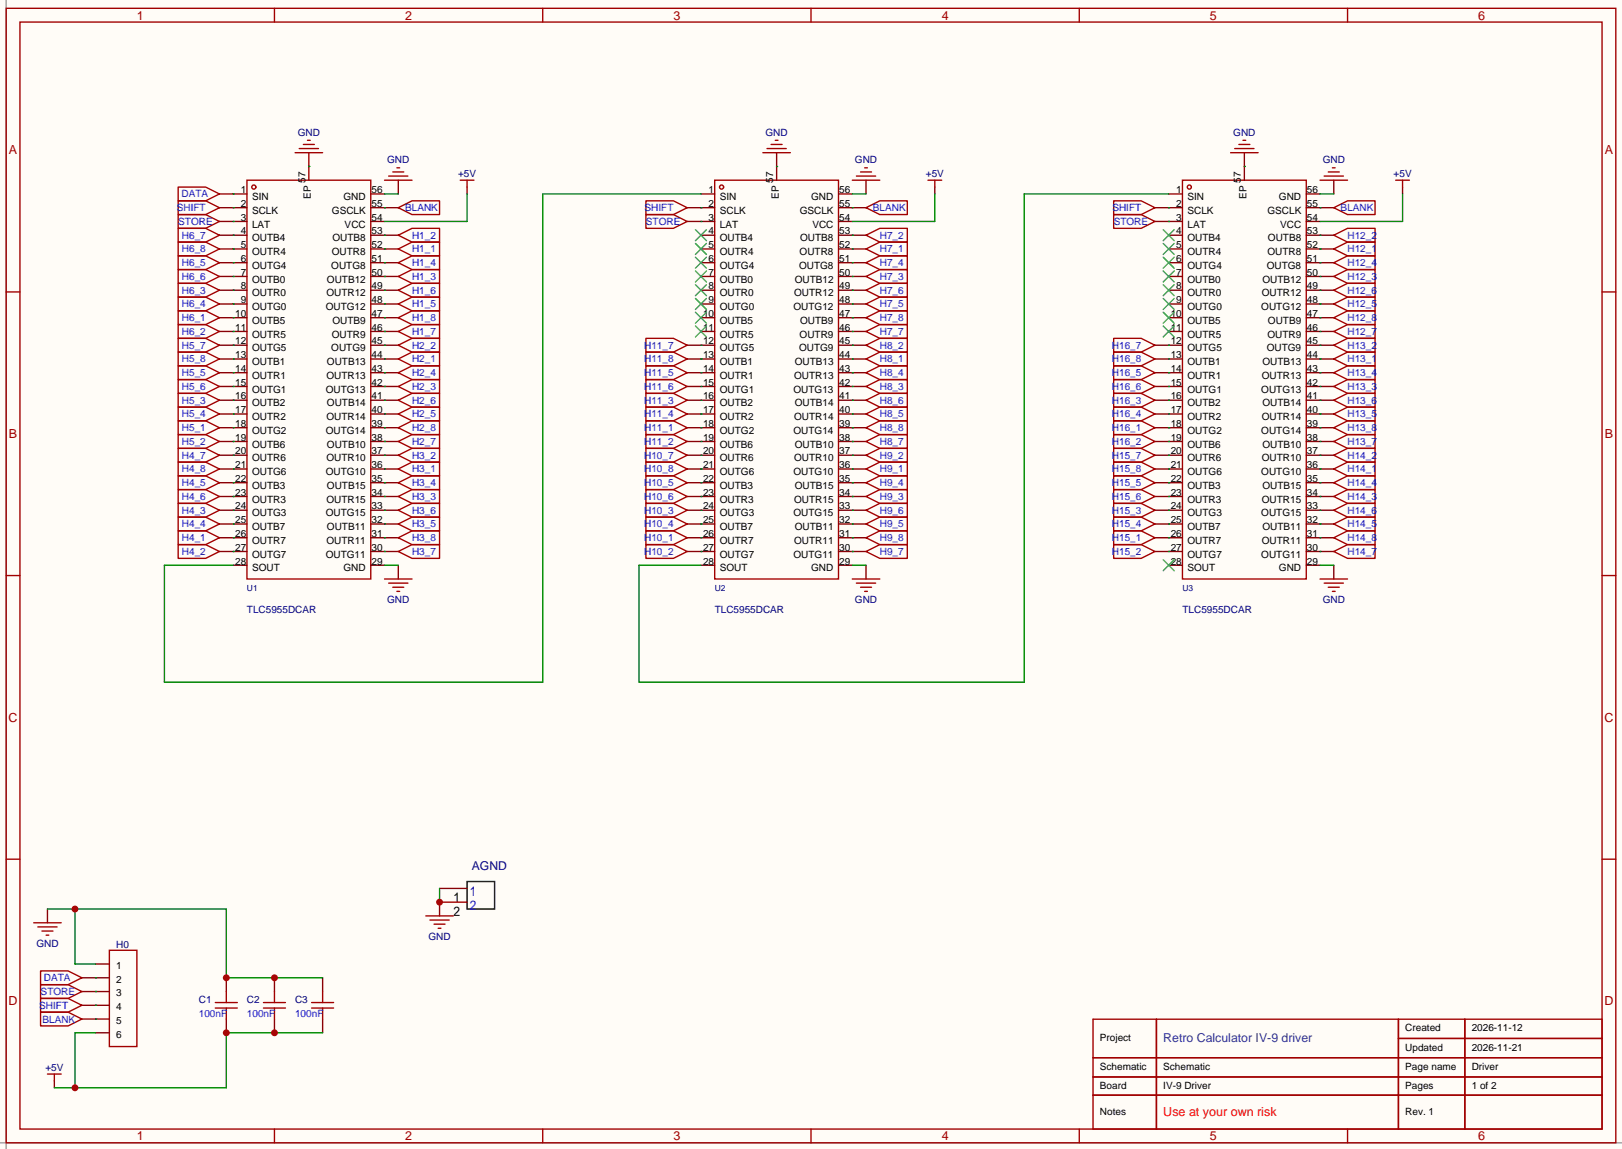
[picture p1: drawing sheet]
<svg xmlns="http://www.w3.org/2000/svg" width="299mm" height="212mm" viewBox="0 0 299 212" stroke-linecap="round" stroke-linejoin="round" font-family="sans-serif">
<path d="M0 0h299.5v212.2h-299.5z" fill="#fffcf7"/>
<path d="M1.1 0v212.2M0 211.1h299.5" fill="none" stroke="#999" stroke-width=".25"/>
<g fill="none" stroke="#a10000" stroke-width=".25">
<path d="M1.1 1.5h297.2v209.6h-297.2zM3.7 4.1h292.1v204.4h-292.1zM50.7 1.5v2.6M100.2 1.5v2.6M149.7 1.5v2.6M199.3 1.5v2.6M248.8 1.5v2.6M32.9 34.6h5.1l2.5 1.2-2.5 1.3h-5.1zM32.9 39.6h5.1l2.5 1.3-2.5 1.3h-5.1zM32.9 37.1h5.1l2.5 1.3-2.5 1.2h-5.1zM73.5 38.4l2.6-1.3h5.1v2.5h-5.1zM85 33.3h2.5"/>
<path d="M86.2 33.3v1.3M119.3 39.6h5l2.6 1.3-2.6 1.3h-5zM119.3 37.1h5l2.6 1.3-2.6 1.2h-5zM159.9 38.4l2.5-1.3h5.1v2.5h-5.1zM171.3 33.3h2.6M172.6 33.3v1.3M205.6 39.6h5.1l2.5 1.3-2.5 1.3h-5.1zM205.6 37.1h5.1l2.5 1.3-2.5 1.2h-5.1zM246.3 38.4l2.5-1.3h5.1v2.5h-5.1zM257.7 33.3h2.5M259 33.3v1.3M1.1 53.9h2.6"/>
<path d="M32.9 57.4h5.1l2.5 1.3-2.5 1.3h-5.1zM32.9 52.3h5.1l2.5 1.3-2.5 1.3h-5.1zM32.9 47.3h5.1l2.5 1.2-2.5 1.3h-5.1zM32.9 42.2h5.1l2.5 1.2-2.5 1.3h-5.1zM32.9 60h5.1l2.5 1.2-2.5 1.3h-5.1zM32.9 54.9h5.1l2.5 1.2-2.5 1.3h-5.1zM32.9 49.8h5.1l2.5 1.3-2.5 1.2h-5.1zM32.9 44.7h5.1l2.5 1.3-2.5 1.3h-5.1zM73.5 46l2.6-1.3h5.1v2.6h-5.1zM73.5 51.1l2.6-1.3h5.1v2.5h-5.1zM73.5 56.1l2.6-1.2h5.1v2.5h-5.1zM73.5 43.4l2.6-1.2h5.1v2.5h-5.1z"/>
<path d="M73.5 48.5l2.6-1.2h5.1v2.5h-5.1zM73.5 53.6l2.6-1.3h5.1v2.6h-5.1zM73.5 58.7l2.6-1.3h5.1v2.6h-5.1zM159.9 46l2.5-1.3h5.1v2.6h-5.1zM159.9 51.1l2.5-1.3h5.1v2.5h-5.1zM159.9 56.1l2.5-1.2h5.1v2.5h-5.1zM159.9 43.4l2.5-1.2h5.1v2.5h-5.1zM159.9 48.5l2.5-1.2h5.1v2.5h-5.1zM159.9 53.6l2.5-1.3h5.1v2.6h-5.1zM159.9 58.7l2.5-1.3h5.1v2.6h-5.1zM246.3 46l2.5-1.3h5.1v2.6h-5.1zM246.3 51.1l2.5-1.3h5.1v2.5h-5.1z"/>
<path d="M246.3 56.1l2.5-1.2h5.1v2.5h-5.1zM246.3 43.4l2.5-1.2h5.1v2.5h-5.1zM246.3 48.5l2.5-1.2h5.1v2.5h-5.1zM246.3 53.6l2.5-1.3h5.1v2.6h-5.1zM246.3 58.7l2.5-1.3h5.1v2.6h-5.1zM295.8 53.9h2.5M32.9 77.7h5.1l2.5 1.3-2.5 1.3h-5.1zM32.9 72.7h5.1l2.5 1.2-2.5 1.3h-5.1zM32.9 67.6h5.1l2.5 1.2-2.5 1.3h-5.1zM32.9 62.5h5.1l2.5 1.3-2.5 1.2h-5.1zM32.9 75.2h5.1l2.5 1.3-2.5 1.2h-5.1zM32.9 70.1h5.1l2.5 1.3-2.5 1.3h-5.1z"/>
<path d="M32.9 65h5.1l2.5 1.3-2.5 1.3h-5.1zM73.5 66.3l2.6-1.3h5.1v2.6h-5.1zM73.5 71.4l2.6-1.3h5.1v2.6h-5.1zM73.5 76.5l2.6-1.3h5.1v2.5h-5.1zM73.5 61.2l2.6-1.2h5.1v2.5h-5.1zM73.5 63.8l2.6-1.3h5.1v2.5h-5.1zM73.5 68.8l2.6-1.2h5.1v2.5h-5.1zM73.5 73.9l2.6-1.2h5.1v2.5h-5.1zM73.5 79l2.6-1.3h5.1v2.6h-5.1zM119.3 77.7h5l2.6 1.3-2.6 1.3h-5zM119.3 72.7h5l2.6 1.2-2.6 1.3h-5zM119.3 67.6h5l2.6 1.2-2.6 1.3h-5z"/>
<path d="M119.3 62.5h5l2.6 1.3-2.6 1.2h-5zM119.3 75.2h5l2.6 1.3-2.6 1.2h-5zM119.3 70.1h5l2.6 1.3-2.6 1.3h-5zM119.3 65h5l2.6 1.3-2.6 1.3h-5zM159.9 66.3l2.5-1.3h5.1v2.6h-5.1zM159.9 71.4l2.5-1.3h5.1v2.6h-5.1zM159.9 76.5l2.5-1.3h5.1v2.5h-5.1zM159.9 61.2l2.5-1.2h5.1v2.5h-5.1zM159.9 63.8l2.5-1.3h5.1v2.5h-5.1zM159.9 68.8l2.5-1.2h5.1v2.5h-5.1zM159.9 73.9l2.5-1.2h5.1v2.5h-5.1zM159.9 79l2.5-1.3h5.1v2.6h-5.1z"/>
<path d="M205.6 77.7h5.1l2.5 1.3-2.5 1.3h-5.1zM205.6 72.7h5.1l2.5 1.2-2.5 1.3h-5.1zM205.6 67.6h5.1l2.5 1.2-2.5 1.3h-5.1zM205.6 62.5h5.1l2.5 1.3-2.5 1.2h-5.1zM205.6 75.2h5.1l2.5 1.3-2.5 1.2h-5.1zM205.6 70.1h5.1l2.5 1.3-2.5 1.3h-5.1zM205.6 65h5.1l2.5 1.3-2.5 1.3h-5.1zM246.3 66.3l2.5-1.3h5.1v2.6h-5.1zM246.3 71.4l2.5-1.3h5.1v2.6h-5.1zM246.3 76.5l2.5-1.3h5.1v2.5h-5.1zM246.3 61.2l2.5-1.2h5.1v2.5h-5.1zM246.3 63.8l2.5-1.3h5.1v2.5h-5.1z"/>
<path d="M246.3 68.8l2.5-1.2h5.1v2.5h-5.1zM246.3 73.9l2.5-1.2h5.1v2.5h-5.1zM246.3 79l2.5-1.3h5.1v2.6h-5.1zM32.9 98.1h5.1l2.5 1.2-2.5 1.3h-5.1zM32.9 93h5.1l2.5 1.2-2.5 1.3h-5.1zM32.9 87.9h5.1l2.5 1.3-2.5 1.2h-5.1zM32.9 82.8h5.1l2.5 1.3-2.5 1.3h-5.1zM32.9 80.3h5.1l2.5 1.2-2.5 1.3h-5.1zM32.9 95.5h5.1l2.5 1.3-2.5 1.3h-5.1zM32.9 90.4h5.1l2.5 1.3-2.5 1.3h-5.1zM32.9 85.4h5.1l2.5 1.2-2.5 1.3h-5.1zM73.5 86.6l2.6-1.2h5.1v2.5h-5.1z"/>
<path d="M73.5 91.7l2.6-1.3h5.1v2.6h-5.1zM73.5 96.8l2.6-1.3h5.1v2.6h-5.1zM73.5 81.5l2.6-1.2h5.1v2.5h-5.1zM73.5 84.1l2.6-1.3h5.1v2.6h-5.1zM73.5 89.2l2.6-1.3h5.1v2.5h-5.1zM73.5 94.2l2.6-1.2h5.1v2.5h-5.1zM73.5 99.3l2.6-1.2h5.1v2.5h-5.1zM119.3 98.1h5l2.6 1.2-2.6 1.3h-5zM119.3 93h5l2.6 1.2-2.6 1.3h-5zM119.3 87.9h5l2.6 1.3-2.6 1.2h-5zM119.3 82.8h5l2.6 1.3-2.6 1.3h-5zM119.3 80.3h5l2.6 1.2-2.6 1.3h-5z"/>
<path d="M119.3 95.5h5l2.6 1.3-2.6 1.3h-5zM119.3 90.4h5l2.6 1.3-2.6 1.3h-5zM119.3 85.4h5l2.6 1.2-2.6 1.3h-5zM159.9 86.6l2.5-1.2h5.1v2.5h-5.1zM159.9 91.7l2.5-1.3h5.1v2.6h-5.1zM159.9 96.8l2.5-1.3h5.1v2.6h-5.1zM159.9 81.5l2.5-1.2h5.1v2.5h-5.1zM159.9 84.1l2.5-1.3h5.1v2.6h-5.1zM159.9 89.2l2.5-1.3h5.1v2.5h-5.1zM159.9 94.2l2.5-1.2h5.1v2.5h-5.1zM159.9 99.3l2.5-1.2h5.1v2.5h-5.1zM205.6 98.1h5.1l2.5 1.2-2.5 1.3h-5.1z"/>
<path d="M205.6 93h5.1l2.5 1.2-2.5 1.3h-5.1zM205.6 87.9h5.1l2.5 1.3-2.5 1.2h-5.1zM205.6 82.8h5.1l2.5 1.3-2.5 1.3h-5.1zM205.6 80.3h5.1l2.5 1.2-2.5 1.3h-5.1zM205.6 95.5h5.1l2.5 1.3-2.5 1.3h-5.1zM205.6 90.4h5.1l2.5 1.3-2.5 1.3h-5.1zM205.6 85.4h5.1l2.5 1.2-2.5 1.3h-5.1zM246.3 86.6l2.5-1.2h5.1v2.5h-5.1zM246.3 91.7l2.5-1.3h5.1v2.6h-5.1zM246.3 96.8l2.5-1.3h5.1v2.6h-5.1zM246.3 81.5l2.5-1.2h5.1v2.5h-5.1zM246.3 84.1l2.5-1.3h5.1v2.6h-5.1z"/>
<path d="M246.3 89.2l2.5-1.3h5.1v2.5h-5.1zM246.3 94.2l2.5-1.2h5.1v2.5h-5.1zM246.3 99.3l2.5-1.2h5.1v2.5h-5.1zM1.1 106.3h2.6M32.9 100.6h5.1l2.5 1.3-2.5 1.2h-5.1zM73.5 101.9l2.6-1.3h5.1v2.5h-5.1zM119.3 100.6h5l2.6 1.3-2.6 1.2h-5zM159.9 101.9l2.5-1.3h5.1v2.5h-5.1zM205.6 100.6h5.1l2.5 1.3-2.5 1.2h-5.1zM246.3 101.9l2.5-1.3h5.1v2.5h-5.1zM295.8 106.3h2.5M1.1 158.7h2.6"/>
<path d="M295.8 158.7h2.5M6.2 170.4h5.1M7 171.2h3.5M7.5 179.3h5.1l2.5 1.3-2.5 1.3h-5.1zM7.7 172h2.1M8.5 172.7h.5M20.2 175.5h5.1v17.8h-5.1zM7.5 181.9h5.1l2.5 1.2-2.5 1.3h-5.1zM7.5 184.4h5.1l2.5 1.3-2.5 1.3h-5.1zM7.5 187h5.1l2.5 1.2-2.5 1.3h-5.1zM8.8 198.4h2.5M10 198.4v1.3"/>
<path d="M39.8 186.2h4M39.8 185.2h4M41.8 183.1v2.1M41.8 186.2v2M48.6 186.2h4.1M48.6 185.2h4.1M50.7 183.1v2.1M50.7 186.2v2M57.5 186.2h4.1M57.5 185.2h4.1M59.6 183.1v2.1M59.6 186.2v2"/>
<path d="M201.8 188.3h94v20.2h-94zM201.8 195.4h94M201.8 198.9h94M213.5 188.3v20.2M258.2 188.3v20.2M258.2 191.8h37.6M270.4 188.3v20.2M50.7 208.5v2.6M100.2 208.5v2.6M149.7 208.5v2.6M199.3 208.5v2.6M201.8 202.3h94"/>
<path d="M248.8 208.5v2.6"/>
</g>
<g fill="none" stroke="#870000" stroke-width=".25">
<path d="M40.5 35.8h2.6M40.5 38.4h2.6M71 38.4h2.5M86.2 34.6v1.2M126.9 38.4h2.5M157.4 38.4h2.5M172.6 34.6v1.2M213.2 38.4h2.6M243.7 38.4h2.6M259 34.6v1.2M40.5 40.9h2.6M40.5 46h2.6"/>
<path d="M40.5 58.7h2.6M40.5 51.1h2.6M40.5 53.6h2.6M40.5 56.1h2.6M40.5 48.5h2.6M40.5 43.4h2.6M71 46h2.5M71 58.7h2.5M71 51.1h2.5M71 53.6h2.5M71 56.1h2.5M71 48.5h2.5"/>
<path d="M71 43.4h2.5M126.9 40.9h2.5M157.4 46h2.5M157.4 58.7h2.5M157.4 51.1h2.5M157.4 53.6h2.5M157.4 56.1h2.5M157.4 48.5h2.5M157.4 43.4h2.5M213.2 40.9h2.6M243.7 46h2.6M243.7 58.7h2.6"/>
<path d="M243.7 51.1h2.6M243.7 53.6h2.6M243.7 56.1h2.6M243.7 48.5h2.6M243.7 43.4h2.6M40.5 66.3h2.6M40.5 79h2.6M40.5 71.4h2.6M40.5 73.9h2.6M40.5 68.8h2.6M40.5 76.5h2.6M40.5 61.2h2.6"/>
<path d="M40.5 63.8h2.6M71 66.3h2.5M71 79h2.5M71 71.4h2.5M71 73.9h2.5M71 68.8h2.5M71 76.5h2.5M71 61.2h2.5M71 63.8h2.5M126.9 66.3h2.5M126.9 79h2.5M126.9 71.4h2.5"/>
<path d="M126.9 73.9h2.5M126.9 68.8h2.5M126.9 76.5h2.5M126.9 63.8h2.5M157.4 66.3h2.5M157.4 79h2.5M157.4 71.4h2.5M157.4 73.9h2.5M157.4 68.8h2.5M157.4 76.5h2.5M157.4 61.2h2.5M157.4 63.8h2.5"/>
<path d="M213.2 66.3h2.6M213.2 79h2.6M213.2 71.4h2.6M213.2 73.9h2.6M213.2 68.8h2.6M213.2 76.5h2.6M213.2 63.8h2.6M243.7 66.3h2.6M243.7 79h2.6M243.7 71.4h2.6M243.7 73.9h2.6M243.7 68.8h2.6"/>
<path d="M243.7 76.5h2.6M243.7 61.2h2.6M243.7 63.8h2.6M40.5 99.3h2.6M40.5 86.6h2.6M40.5 91.7h2.6M40.5 94.2h2.6M40.5 89.2h2.6M40.5 96.8h2.6M40.5 81.5h2.6M40.5 84.1h2.6M71 99.3h2.5"/>
<path d="M71 86.6h2.5M71 91.7h2.5M71 94.2h2.5M71 89.2h2.5M71 96.8h2.5M71 81.5h2.5M71 84.1h2.5M126.9 99.3h2.5M126.9 86.6h2.5M126.9 91.7h2.5M126.9 94.2h2.5M126.9 89.2h2.5"/>
<path d="M126.9 96.8h2.5M126.9 81.5h2.5M126.9 84.1h2.5M157.4 99.3h2.5M157.4 86.6h2.5M157.4 91.7h2.5M157.4 94.2h2.5M157.4 89.2h2.5M157.4 96.8h2.5M157.4 81.5h2.5M157.4 84.1h2.5M213.2 99.3h2.6"/>
<path d="M213.2 86.6h2.6M213.2 91.7h2.6M213.2 94.2h2.6M213.2 89.2h2.6M213.2 96.8h2.6M213.2 81.5h2.6M213.2 84.1h2.6M243.7 99.3h2.6M243.7 86.6h2.6M243.7 91.7h2.6M243.7 94.2h2.6M243.7 89.2h2.6"/>
<path d="M243.7 96.8h2.6M243.7 81.5h2.6M243.7 84.1h2.6M40.5 101.9h2.6M71 101.9h2.5M126.9 101.9h2.5M157.4 101.9h2.5M213.2 101.9h2.6M243.7 101.9h2.6M8.8 167.9v2.5M17.7 178.1h2.5M81.2 164.1h5"/>
<path d="M81.2 166.6h5M10 199.7v1.2M15.1 180.6h5.1M15.1 183.1h5.1M15.1 185.7h5.1M15.1 188.2h5.1M17.7 190.8h2.5M41.8 180.6v2.5M41.8 188.2v2.6M50.7 180.6v2.5M50.7 188.2v2.6M59.6 180.6v2.5"/>
<path d="M59.6 188.2v2.6"/>
</g>
<path d="M8.8 167.9h33v12.7h17.8M13.8 167.9v10.2h3.9M17.7 180.6h.1M17.7 183.1h.1M17.7 185.7h.1M17.7 188.2h.1" fill="none" stroke="#008700" stroke-width=".25"/>
<path d="M86.2 162.8h5.1v5.1h-5.1z" fill="none" stroke="#000" stroke-width=".25"/>
<g fill="#c00">
<circle cx="41.8" cy="180.6" r=".63"/>
<circle cx="13.8" cy="167.9" r=".63"/>
<circle cx="50.7" cy="180.6" r=".63"/>
</g>
<path d="M17.7 190.8h-3.9v10.1M59.6 190.8h-17.8v10.1h-31.8" fill="none" stroke="#008700" stroke-width=".25"/>
<g fill="#c00">
<circle cx="41.8" cy="190.8" r=".63"/>
<circle cx="13.8" cy="200.9" r=".63"/>
<circle cx="50.7" cy="190.8" r=".63"/>
</g>
<g fill="none" stroke="#a10000" stroke-width=".25">
<path d="M45.6 33.3h22.9v73.6h-22.9zM54.5 28.2h5.1M55.2 27.4h3.6M56 26.7h2M56.8 25.9h.5M71 33.3h5.1M71.8 32.5h3.5M72.5 31.8h2M73.3 31h.5M132 33.3h22.8v73.6h-22.8zM140.8 28.2h5.1M141.6 27.4h3.6"/>
<path d="M142.4 26.7h2M143.1 25.9h.5M157.4 33.3h5M158.1 32.5h3.6M158.9 31.8h2M159.6 31h.5M218.3 33.3h22.9v73.6h-22.9zM227.2 28.2h5.1M228 27.4h3.5M228.7 26.7h2.1M229.5 25.9h.5M243.7 33.3h5.1"/>
<path d="M244.5 32.5h3.5M245.2 31.8h2.1M246 31h.5M71 106.9h5.1M71.8 107.7h3.5M72.5 108.5h2M73.3 109.2h.5M157.4 106.9h5M158.1 107.7h3.6M158.9 108.5h2M159.6 109.2h.5M243.7 106.9h5.1"/>
<path d="M244.5 107.7h3.5M245.2 108.5h2.1M246 109.2h.5M78.6 169.2h5.1M79.4 169.9h3.5M80.1 170.7h2.1M80.9 171.5h.5"/>
<circle cx="46.9" cy="34.6" r=".38"/>
<circle cx="133.2" cy="34.6" r=".38"/>
<circle cx="219.6" cy="34.6" r=".38"/>
</g>
<g fill="none" stroke="#870000" stroke-width=".25">
<path d="M43.1 35.8h2.5M43.1 38.4h2.5M57 28.2v5.1M68.5 35.8h2.5M68.5 38.4h2.5M73.5 33.3v2.5M129.4 35.8h2.6M129.4 38.4h2.6M143.4 28.2v5.1M154.8 35.8h2.6M154.8 38.4h2.6M159.9 33.3v2.5"/>
<path d="M215.8 35.8h2.5M215.8 38.4h2.5M229.7 28.2v5.1M241.2 35.8h2.5M241.2 38.4h2.5M246.3 33.3v2.5M43.1 40.9h2.5M43.1 43.4h2.5M43.1 46h2.5M43.1 48.5h2.5M43.1 51.1h2.5M43.1 53.6h2.5"/>
<path d="M43.1 56.1h2.5M43.1 58.7h2.5M68.5 40.9h2.5M68.5 43.4h2.5M68.5 46h2.5M68.5 48.5h2.5M68.5 51.1h2.5M68.5 53.6h2.5M68.5 56.1h2.5M68.5 58.7h2.5M129.4 40.9h2.6M129.4 43.4h2.6"/>
<path d="M129.4 46h2.6M129.4 48.5h2.6M129.4 51.1h2.6M129.4 53.6h2.6M129.4 56.1h2.6M129.4 58.7h2.6M154.8 40.9h2.6M154.8 43.4h2.6M154.8 46h2.6M154.8 48.5h2.6M154.8 51.1h2.6M154.8 53.6h2.6"/>
<path d="M154.8 56.1h2.6M154.8 58.7h2.6M215.8 40.9h2.5M215.8 43.4h2.5M215.8 46h2.5M215.8 48.5h2.5M215.8 51.1h2.5M215.8 53.6h2.5M215.8 56.1h2.5M215.8 58.7h2.5M241.2 40.9h2.5M241.2 43.4h2.5"/>
<path d="M241.2 46h2.5M241.2 48.5h2.5M241.2 51.1h2.5M241.2 53.6h2.5M241.2 56.1h2.5M241.2 58.7h2.5M43.1 61.2h2.5M43.1 63.8h2.5M43.1 66.3h2.5M43.1 68.8h2.5M43.1 71.4h2.5M43.1 73.9h2.5"/>
<path d="M43.1 76.5h2.5M43.1 79h2.5M68.5 61.2h2.5M68.5 63.8h2.5M68.5 66.3h2.5M68.5 68.8h2.5M68.5 71.4h2.5M68.5 73.9h2.5M68.5 76.5h2.5M68.5 79h2.5M129.4 61.2h2.6M129.4 63.8h2.6"/>
<path d="M129.4 66.3h2.6M129.4 68.8h2.6M129.4 71.4h2.6M129.4 73.9h2.6M129.4 76.5h2.6M129.4 79h2.6M154.8 61.2h2.6M154.8 63.8h2.6M154.8 66.3h2.6M154.8 68.8h2.6M154.8 71.4h2.6M154.8 73.9h2.6"/>
<path d="M154.8 76.5h2.6M154.8 79h2.6M215.8 61.2h2.5M215.8 63.8h2.5M215.8 66.3h2.5M215.8 68.8h2.5M215.8 71.4h2.5M215.8 73.9h2.5M215.8 76.5h2.5M215.8 79h2.5M241.2 61.2h2.5M241.2 63.8h2.5"/>
<path d="M241.2 66.3h2.5M241.2 68.8h2.5M241.2 71.4h2.5M241.2 73.9h2.5M241.2 76.5h2.5M241.2 79h2.5M43.1 81.5h2.5M43.1 84.1h2.5M43.1 86.6h2.5M43.1 89.2h2.5M43.1 91.7h2.5M43.1 94.2h2.5"/>
<path d="M43.1 96.8h2.5M43.1 99.3h2.5M68.5 81.5h2.5M68.5 84.1h2.5M68.5 86.6h2.5M68.5 89.2h2.5M68.5 91.7h2.5M68.5 94.2h2.5M68.5 96.8h2.5M68.5 99.3h2.5M129.4 81.5h2.6M129.4 84.1h2.6"/>
<path d="M129.4 86.6h2.6M129.4 89.2h2.6M129.4 91.7h2.6M129.4 94.2h2.6M129.4 96.8h2.6M129.4 99.3h2.6M154.8 81.5h2.6M154.8 84.1h2.6M154.8 86.6h2.6M154.8 89.2h2.6M154.8 91.7h2.6M154.8 94.2h2.6"/>
<path d="M154.8 96.8h2.6M154.8 99.3h2.6M215.8 81.5h2.5M215.8 84.1h2.5M215.8 86.6h2.5M215.8 89.2h2.5M215.8 91.7h2.5M215.8 94.2h2.5M215.8 96.8h2.5M215.8 99.3h2.5M241.2 81.5h2.5M241.2 84.1h2.5"/>
<path d="M241.2 86.6h2.5M241.2 89.2h2.5M241.2 91.7h2.5M241.2 94.2h2.5M241.2 96.8h2.5M241.2 99.3h2.5M43.1 101.9h2.5M43.1 104.4h2.5M68.5 101.9h2.5M68.5 104.4h2.5M73.5 104.4v2.5M129.4 101.9h2.6"/>
<path d="M129.4 104.4h2.6M154.8 101.9h2.6M154.8 104.4h2.6M159.9 104.4v2.5M215.8 101.9h2.5M215.8 104.4h2.5M241.2 101.9h2.5M241.2 104.4h2.5M246.3 104.4v2.5M81.2 166.6v2.6"/>
</g>
<g fill="none" stroke="#3c3" stroke-width=".25">
<path d="M128.4 42.4l2 2.1M128.4 45l2 2M128.4 47.5l2 2M128.4 50l2 2.1M128.4 52.6l2 2M128.4 55.1l2 2.1M128.4 57.7l2 2M130.4 42.4l-2 2.1M130.4 45l-2 2M130.4 47.5l-2 2M130.4 50l-2 2.1M130.4 52.6l-2 2"/>
<path d="M130.4 55.1l-2 2.1M130.4 57.7l-2 2M214.8 42.4l2 2.1M214.8 45l2 2M214.8 47.5l2 2M214.8 50l2 2.1M214.8 52.6l2 2M214.8 55.1l2 2.1M214.8 57.7l2 2M216.8 42.4l-2 2.1M216.8 45l-2 2M216.8 47.5l-2 2"/>
<path d="M216.8 50l-2 2.1M216.8 52.6l-2 2M216.8 55.1l-2 2.1M216.8 57.7l-2 2M128.4 60.2l2 2M130.4 60.2l-2 2M214.8 60.2l2 2M216.8 60.2l-2 2M214.8 103.4l2 2M216.8 103.4l-2 2"/>
</g>
<g fill="none" stroke="#008700" stroke-width=".25">
<path d="M43.1 35.8h.1M43.1 38.4h.1M57 30.7h.1M71 38.4h.1M71 35.8h2.5M86.2 35.8v5.1h-15.2M129.4 38.4h.1M129.4 35.8h-29.2v90.2h-69.8v-21.6h12.7M143.4 30.7h.1M157.4 38.4h.1M157.4 35.8h2.5M172.6 35.8v5.1h-15.2"/>
<path d="M215.8 38.4h.1M215.8 35.8h-26.7v90.2h-71.1v-21.6h11.4M229.7 30.7h.1M243.7 38.4h.1M243.7 35.8h2.6M259 35.8v5.1h-15.3M43.1 40.9h.1M43.1 56.1h.1M43.1 51.1h.1M43.1 46h.1M43.1 58.7h.1M43.1 53.6h.1"/>
<path d="M43.1 48.5h.1M43.1 43.4h.1M71 43.4h.1M71 46h.1M71 48.5h.1M71 53.6h.1M71 58.7h.1M71 51.1h.1M71 56.1h.1M129.4 40.9h.1M157.4 43.4h.1M157.4 48.5h.1"/>
<path d="M157.4 53.6h.1M157.4 58.7h.1M157.4 46h.1M157.4 51.1h.1M157.4 56.1h.1M215.8 40.9h.1M243.7 43.4h.1M243.7 48.5h.1M243.7 53.6h.1M243.7 58.7h.1M243.7 46h.1M243.7 51.1h.1"/>
<path d="M243.7 56.1h.1M43.1 76.5h.1M43.1 71.4h.1M43.1 66.3h.1M43.1 79h.1M43.1 73.9h.1M43.1 68.8h.1M43.1 63.8h.1M43.1 61.2h.1M71 63.8h.1M71 68.8h.1M71 73.9h.1"/>
<path d="M71 79h.1M71 61.2h.1M71 66.3h.1M71 71.4h.1M71 76.5h.1M129.4 76.5h.1M129.4 71.4h.1M129.4 66.3h.1M129.4 79h.1M129.4 73.9h.1M129.4 68.8h.1M129.4 63.8h.1"/>
<path d="M157.4 63.8h.1M157.4 68.8h.1M157.4 73.9h.1M157.4 79h.1M157.4 61.2h.1M157.4 66.3h.1M157.4 71.4h.1M157.4 76.5h.1M215.8 76.5h.1M215.8 71.4h.1M215.8 66.3h.1M215.8 79h.1"/>
<path d="M215.8 73.9h.1M215.8 68.8h.1M215.8 63.8h.1M243.7 63.8h.1M243.7 68.8h.1M243.7 73.9h.1M243.7 79h.1M243.7 61.2h.1M243.7 66.3h.1M243.7 71.4h.1M243.7 76.5h.1M43.1 96.8h.1"/>
<path d="M43.1 91.7h.1M43.1 86.6h.1M43.1 99.3h.1M43.1 94.2h.1M43.1 89.2h.1M43.1 84.1h.1M43.1 81.5h.1M71 84.1h.1M71 89.2h.1M71 94.2h.1M71 99.3h.1M71 81.5h.1"/>
<path d="M71 86.6h.1M71 91.7h.1M71 96.8h.1M129.4 96.8h.1M129.4 91.7h.1M129.4 86.6h.1M129.4 81.5h.1M129.4 99.3h.1M129.4 94.2h.1M129.4 89.2h.1M129.4 84.1h.1M157.4 84.1h.1"/>
<path d="M157.4 89.2h.1M157.4 94.2h.1M157.4 99.3h.1M157.4 81.5h.1M157.4 86.6h.1M157.4 91.7h.1M157.4 96.8h.1M215.8 96.8h.1M215.8 91.7h.1M215.8 86.6h.1M215.8 81.5h.1M215.8 99.3h.1"/>
<path d="M215.8 94.2h.1M215.8 89.2h.1M215.8 84.1h.1M243.7 84.1h.1M243.7 89.2h.1M243.7 94.2h.1M243.7 99.3h.1M243.7 81.5h.1M243.7 86.6h.1M243.7 91.7h.1M243.7 96.8h.1M43.1 101.9h.1"/>
<path d="M71 101.9h.1M71 104.4h2.5M129.4 101.9h.1M157.4 101.9h.1M157.4 104.4h2.5M215.8 101.9h.1M243.7 101.9h.1M243.7 104.4h2.6M81.2 164.1v2.5"/>
</g>
<circle cx="81.2" cy="166.6" r=".63" fill="#c00"/>
<g font-size="2.3" fill="#a00000">
<text x="25.3" y="3.6">1</text>
<text x="74.8" y="3.6">2</text>
<text x="124.3" y="3.6">3</text>
<text x="173.9" y="3.6">4</text>
<text x="223.4" y="3.6">5</text>
<text x="272.9" y="3.6">6</text>
<text x="1.7" y="28.5">A</text>
<text x="296.3" y="28.5">A</text>
<text x="1.7" y="80.9">B</text>
<text x="296.3" y="80.9">B</text>
<text x="1.6" y="133.3">C</text>
<text x="296.2" y="133.3">C</text>
<text x="1.6" y="185.7">D</text>
<text x="296.2" y="185.7">D</text>
<text x="25.3" y="210.6">1</text>
<text x="74.8" y="210.6">2</text>
<text x="124.3" y="210.6">3</text>
<text x="173.9" y="210.6">4</text>
<text x="223.4" y="210.6">5</text>
<text x="272.9" y="210.6">6</text>
</g>
<text font-size="2.3" fill="#069" x="214.8" y="192.5">Retro Calculator IV-9 driver</text>
<text font-size="2.3" fill="#f00" x="214.8" y="206.1">Use at your own risk</text>
<text font-size="2.2" fill="#000080" x="87.1" y="160.7">AGND</text>
<g font-size="1.8" fill="#000080">
<text x="55" y="25">GND</text>
<text x="141.3" y="25">GND</text>
<text x="227.7" y="25">GND</text>
<text x="71.5" y="30.1">GND</text>
<text x="84.6" y="32.7">+5V</text>
<text x="157.8" y="30.1">GND</text>
<text x="170.9" y="32.7">+5V</text>
<text x="244.2" y="30.1">GND</text>
<text x="257.3" y="32.7">+5V</text>
<text x="45.6" y="113.2">TLC5955DCAR</text>
<text x="71.5" y="111.4">GND</text>
<text x="132" y="113.2">TLC5955DCAR</text>
<text x="157.8" y="111.4">GND</text>
<text x="218.3" y="113.2">TLC5955DCAR</text>
<text x="244.2" y="111.4">GND</text>
<text x="79.1" y="173.6">GND</text>
<text x="6.7" y="174.9">GND</text>
<text x="21.5" y="175.2">H0</text>
<text x="36.7" y="185.3">C1</text>
<text x="45.6" y="185.3">C2</text>
<text x="54.5" y="185.3">C3</text>
<text x="8.4" y="197.8">+5V</text>
</g>
<g font-size="1.8">
<text x="44.4" y="35.7">1</text>
<text x="56.4" y="33.8" transform="rotate(-90 56.4 33.8)">57</text>
<text x="68.6" y="35.7">56</text>
<text x="130.8" y="35.7">1</text>
<text x="142.8" y="33.8" transform="rotate(-90 142.8 33.8)">57</text>
<text x="154.9" y="35.7">56</text>
<text x="217.2" y="35.7">1</text>
<text x="229.1" y="33.8" transform="rotate(-90 229.1 33.8)">57</text>
<text x="241.3" y="35.7">56</text>
<text x="44.4" y="38.2">2</text>
<text x="44.4" y="40.8">3</text>
<text x="46.5" y="37">SIN</text>
<text x="46.5" y="39.5">SCLK</text>
<text x="57.4" y="36.7" transform="rotate(-90 57.4 36.7)">EP</text>
<text x="61.3" y="39.5">GSCLK</text>
<text x="63.4" y="37">GND</text>
<text x="68.6" y="40.8">54</text>
<text x="68.6" y="38.2">55</text>
<text x="130.8" y="38.2">2</text>
<text x="130.8" y="40.8">3</text>
<text x="132.9" y="37">SIN</text>
<text x="132.9" y="39.5">SCLK</text>
<text x="143.8" y="36.7" transform="rotate(-90 143.8 36.7)">EP</text>
<text x="147.6" y="39.5">GSCLK</text>
<text x="149.8" y="37">GND</text>
<text x="154.9" y="40.8">54</text>
<text x="154.9" y="38.2">55</text>
<text x="217.2" y="38.2">2</text>
<text x="217.2" y="40.8">3</text>
<text x="219.3" y="37">SIN</text>
<text x="219.3" y="39.5">SCLK</text>
<text x="230.1" y="36.7" transform="rotate(-90 230.1 36.7)">EP</text>
<text x="234" y="39.5">GSCLK</text>
<text x="236.1" y="37">GND</text>
<text x="241.3" y="40.8">54</text>
<text x="241.3" y="38.2">55</text>
<text x="44.4" y="43.3">4</text>
<text x="44.4" y="45.8">5</text>
<text x="46.5" y="42">LAT</text>
<text x="46.5" y="44.6">OUTB4</text>
<text x="46.5" y="47.1">OUTR4</text>
<text x="61.3" y="47.1">OUTR8</text>
<text x="61.4" y="44.6">OUTB8</text>
<text x="63.6" y="42">VCC</text>
<text x="68.6" y="45.8">52</text>
<text x="68.6" y="43.3">53</text>
<text x="130.8" y="43.3">4</text>
<text x="130.8" y="45.8">5</text>
<text x="132.9" y="42">LAT</text>
<text x="132.9" y="44.6">OUTB4</text>
<text x="132.9" y="47.1">OUTR4</text>
<text x="147.6" y="47.1">OUTR8</text>
<text x="147.7" y="44.6">OUTB8</text>
<text x="150" y="42">VCC</text>
<text x="154.9" y="45.8">52</text>
<text x="154.9" y="43.3">53</text>
<text x="217.2" y="43.3">4</text>
<text x="217.2" y="45.8">5</text>
<text x="219.3" y="42">LAT</text>
<text x="219.3" y="44.6">OUTB4</text>
<text x="219.3" y="47.1">OUTR4</text>
<text x="234" y="47.1">OUTR8</text>
<text x="234.1" y="44.6">OUTB8</text>
<text x="236.4" y="42">VCC</text>
<text x="241.3" y="45.8">52</text>
<text x="241.3" y="43.3">53</text>
<text x="44.4" y="48.4">6</text>
<text x="44.4" y="50.9">7</text>
<text x="44.4" y="53.5">8</text>
<text x="46.5" y="49.7">OUTG4</text>
<text x="46.5" y="52.2">OUTB0</text>
<text x="60.4" y="52.2">OUTB12</text>
<text x="61.2" y="49.7">OUTG8</text>
<text x="68.6" y="53.5">49</text>
<text x="68.6" y="50.9">50</text>
<text x="68.6" y="48.4">51</text>
<text x="130.8" y="48.4">6</text>
<text x="130.8" y="50.9">7</text>
<text x="130.8" y="53.5">8</text>
<text x="132.9" y="49.7">OUTG4</text>
<text x="132.9" y="52.2">OUTB0</text>
<text x="146.7" y="52.2">OUTB12</text>
<text x="147.5" y="49.7">OUTG8</text>
<text x="154.9" y="53.5">49</text>
<text x="154.9" y="50.9">50</text>
<text x="154.9" y="48.4">51</text>
<text x="217.2" y="48.4">6</text>
<text x="217.2" y="50.9">7</text>
<text x="217.2" y="53.5">8</text>
<text x="219.3" y="49.7">OUTG4</text>
<text x="219.3" y="52.2">OUTB0</text>
<text x="233.1" y="52.2">OUTB12</text>
<text x="233.9" y="49.7">OUTG8</text>
<text x="241.3" y="53.5">49</text>
<text x="241.3" y="50.9">50</text>
<text x="241.3" y="48.4">51</text>
<text x="43.4" y="58.5">10</text>
<text x="44.4" y="56">9</text>
<text x="46.5" y="54.7">OUTR0</text>
<text x="46.5" y="57.3">OUTG0</text>
<text x="46.5" y="59.8">OUTB5</text>
<text x="60.1" y="57.3">OUTG12</text>
<text x="60.3" y="54.7">OUTR12</text>
<text x="61.4" y="59.8">OUTB9</text>
<text x="68.6" y="58.5">47</text>
<text x="68.6" y="56">48</text>
<text x="129.8" y="58.5">10</text>
<text x="130.8" y="56">9</text>
<text x="132.9" y="54.7">OUTR0</text>
<text x="132.9" y="57.3">OUTG0</text>
<text x="132.9" y="59.8">OUTB5</text>
<text x="146.5" y="57.3">OUTG12</text>
<text x="146.6" y="54.7">OUTR12</text>
<text x="147.7" y="59.8">OUTB9</text>
<text x="154.9" y="58.5">47</text>
<text x="154.9" y="56">48</text>
<text x="216.2" y="58.5">10</text>
<text x="217.2" y="56">9</text>
<text x="219.3" y="54.7">OUTR0</text>
<text x="219.3" y="57.3">OUTG0</text>
<text x="219.3" y="59.8">OUTB5</text>
<text x="232.9" y="57.3">OUTG12</text>
<text x="233" y="54.7">OUTR12</text>
<text x="234.1" y="59.8">OUTB9</text>
<text x="241.3" y="58.5">47</text>
<text x="241.3" y="56">48</text>
<text x="43.4" y="61.1">11</text>
<text x="43.4" y="63.6">12</text>
<text x="46.5" y="62.4">OUTR5</text>
<text x="46.5" y="64.9">OUTG5</text>
<text x="61.2" y="64.9">OUTG9</text>
<text x="61.3" y="62.4">OUTR9</text>
<text x="68.6" y="63.6">45</text>
<text x="68.6" y="61.1">46</text>
<text x="129.8" y="61.1">11</text>
<text x="129.8" y="63.6">12</text>
<text x="132.9" y="62.4">OUTR5</text>
<text x="132.9" y="64.9">OUTG5</text>
<text x="147.5" y="64.9">OUTG9</text>
<text x="147.6" y="62.4">OUTR9</text>
<text x="154.9" y="63.6">45</text>
<text x="154.9" y="61.1">46</text>
<text x="216.2" y="61.1">11</text>
<text x="216.2" y="63.6">12</text>
<text x="219.3" y="62.4">OUTR5</text>
<text x="219.3" y="64.9">OUTG5</text>
<text x="233.9" y="64.9">OUTG9</text>
<text x="234" y="62.4">OUTR9</text>
<text x="241.3" y="63.6">45</text>
<text x="241.3" y="61.1">46</text>
<text x="43.4" y="66.2">13</text>
<text x="43.4" y="68.7">14</text>
<text x="43.4" y="71.2">15</text>
<text x="46.5" y="67.4">OUTB1</text>
<text x="46.5" y="70">OUTR1</text>
<text x="60.3" y="70">OUTR13</text>
<text x="60.4" y="67.4">OUTB13</text>
<text x="68.6" y="71.2">42</text>
<text x="68.6" y="68.7">43</text>
<text x="68.6" y="66.2">44</text>
<text x="129.8" y="66.2">13</text>
<text x="129.8" y="68.7">14</text>
<text x="129.8" y="71.2">15</text>
<text x="132.9" y="67.4">OUTB1</text>
<text x="132.9" y="70">OUTR1</text>
<text x="146.6" y="70">OUTR13</text>
<text x="146.7" y="67.4">OUTB13</text>
<text x="154.9" y="71.2">42</text>
<text x="154.9" y="68.7">43</text>
<text x="154.9" y="66.2">44</text>
<text x="216.2" y="66.2">13</text>
<text x="216.2" y="68.7">14</text>
<text x="216.2" y="71.2">15</text>
<text x="219.3" y="67.4">OUTB1</text>
<text x="219.3" y="70">OUTR1</text>
<text x="233" y="70">OUTR13</text>
<text x="233.1" y="67.4">OUTB13</text>
<text x="241.3" y="71.2">42</text>
<text x="241.3" y="68.7">43</text>
<text x="241.3" y="66.2">44</text>
<text x="43.4" y="73.8">16</text>
<text x="43.4" y="76.3">17</text>
<text x="46.5" y="72.5">OUTG1</text>
<text x="46.5" y="75.1">OUTB2</text>
<text x="46.5" y="77.6">OUTR2</text>
<text x="60.1" y="72.5">OUTG13</text>
<text x="60.3" y="77.6">OUTR14</text>
<text x="60.4" y="75.1">OUTB14</text>
<text x="68.6" y="76.3">40</text>
<text x="68.6" y="73.8">41</text>
<text x="129.8" y="73.8">16</text>
<text x="129.8" y="76.3">17</text>
<text x="132.9" y="72.5">OUTG1</text>
<text x="132.9" y="75.1">OUTB2</text>
<text x="132.9" y="77.6">OUTR2</text>
<text x="146.5" y="72.5">OUTG13</text>
<text x="146.6" y="77.6">OUTR14</text>
<text x="146.7" y="75.1">OUTB14</text>
<text x="154.9" y="76.3">40</text>
<text x="154.9" y="73.8">41</text>
<text x="216.2" y="73.8">16</text>
<text x="216.2" y="76.3">17</text>
<text x="219.3" y="72.5">OUTG1</text>
<text x="219.3" y="75.1">OUTB2</text>
<text x="219.3" y="77.6">OUTR2</text>
<text x="232.9" y="72.5">OUTG13</text>
<text x="233" y="77.6">OUTR14</text>
<text x="233.1" y="75.1">OUTB14</text>
<text x="241.3" y="76.3">40</text>
<text x="241.3" y="73.8">41</text>
<text x="43.4" y="78.9">18</text>
<text x="43.4" y="81.4">19</text>
<text x="43.4" y="83.9">20</text>
<text x="46.5" y="80.1">OUTG2</text>
<text x="46.5" y="82.7">OUTB6</text>
<text x="60.1" y="80.1">OUTG14</text>
<text x="60.4" y="82.7">OUTB10</text>
<text x="68.6" y="83.9">37</text>
<text x="68.6" y="81.4">38</text>
<text x="68.6" y="78.9">39</text>
<text x="129.8" y="78.9">18</text>
<text x="129.8" y="81.4">19</text>
<text x="129.8" y="83.9">20</text>
<text x="132.9" y="80.1">OUTG2</text>
<text x="132.9" y="82.7">OUTB6</text>
<text x="146.5" y="80.1">OUTG14</text>
<text x="146.7" y="82.7">OUTB10</text>
<text x="154.9" y="83.9">37</text>
<text x="154.9" y="81.4">38</text>
<text x="154.9" y="78.9">39</text>
<text x="216.2" y="78.9">18</text>
<text x="216.2" y="81.4">19</text>
<text x="216.2" y="83.9">20</text>
<text x="219.3" y="80.1">OUTG2</text>
<text x="219.3" y="82.7">OUTB6</text>
<text x="232.9" y="80.1">OUTG14</text>
<text x="233.1" y="82.7">OUTB10</text>
<text x="241.3" y="83.9">37</text>
<text x="241.3" y="81.4">38</text>
<text x="241.3" y="78.9">39</text>
<text x="43.4" y="86.5">21</text>
<text x="43.4" y="89">22</text>
<text x="46.5" y="85.2">OUTR6</text>
<text x="46.5" y="87.8">OUTG6</text>
<text x="60.1" y="87.8">OUTG10</text>
<text x="60.3" y="85.2">OUTR10</text>
<text x="68.6" y="89">35</text>
<text x="68.6" y="86.5">36</text>
<text x="129.8" y="86.5">21</text>
<text x="129.8" y="89">22</text>
<text x="132.9" y="85.2">OUTR6</text>
<text x="132.9" y="87.8">OUTG6</text>
<text x="146.5" y="87.8">OUTG10</text>
<text x="146.6" y="85.2">OUTR10</text>
<text x="154.9" y="89">35</text>
<text x="154.9" y="86.5">36</text>
<text x="216.2" y="86.5">21</text>
<text x="216.2" y="89">22</text>
<text x="219.3" y="85.2">OUTR6</text>
<text x="219.3" y="87.8">OUTG6</text>
<text x="232.9" y="87.8">OUTG10</text>
<text x="233" y="85.2">OUTR10</text>
<text x="241.3" y="89">35</text>
<text x="241.3" y="86.5">36</text>
<text x="43.4" y="91.6">23</text>
<text x="43.4" y="94.1">24</text>
<text x="46.5" y="90.3">OUTB3</text>
<text x="46.5" y="92.8">OUTR3</text>
<text x="46.5" y="95.4">OUTG3</text>
<text x="60.1" y="95.4">OUTG15</text>
<text x="60.3" y="92.8">OUTR15</text>
<text x="60.4" y="90.3">OUTB15</text>
<text x="68.6" y="94.1">33</text>
<text x="68.6" y="91.6">34</text>
<text x="129.8" y="91.6">23</text>
<text x="129.8" y="94.1">24</text>
<text x="132.9" y="90.3">OUTB3</text>
<text x="132.9" y="92.8">OUTR3</text>
<text x="132.9" y="95.4">OUTG3</text>
<text x="146.5" y="95.4">OUTG15</text>
<text x="146.6" y="92.8">OUTR15</text>
<text x="146.7" y="90.3">OUTB15</text>
<text x="154.9" y="94.1">33</text>
<text x="154.9" y="91.6">34</text>
<text x="216.2" y="91.6">23</text>
<text x="216.2" y="94.1">24</text>
<text x="219.3" y="90.3">OUTB3</text>
<text x="219.3" y="92.8">OUTR3</text>
<text x="219.3" y="95.4">OUTG3</text>
<text x="232.9" y="95.4">OUTG15</text>
<text x="233" y="92.8">OUTR15</text>
<text x="233.1" y="90.3">OUTB15</text>
<text x="241.3" y="94.1">33</text>
<text x="241.3" y="91.6">34</text>
<text x="43.4" y="96.6">25</text>
<text x="43.4" y="99.2">26</text>
<text x="43.4" y="101.7">27</text>
<text x="46.5" y="97.9">OUTB7</text>
<text x="46.5" y="100.5">OUTR7</text>
<text x="60.3" y="100.5">OUTR11</text>
<text x="60.4" y="97.9">OUTB11</text>
<text x="68.6" y="101.7">30</text>
<text x="68.6" y="99.2">31</text>
<text x="68.6" y="96.6">32</text>
<text x="129.8" y="96.6">25</text>
<text x="129.8" y="99.2">26</text>
<text x="129.8" y="101.7">27</text>
<text x="132.9" y="97.9">OUTB7</text>
<text x="132.9" y="100.5">OUTR7</text>
<text x="146.6" y="100.5">OUTR11</text>
<text x="146.7" y="97.9">OUTB11</text>
<text x="154.9" y="101.7">30</text>
<text x="154.9" y="99.2">31</text>
<text x="154.9" y="96.6">32</text>
<text x="216.2" y="96.6">25</text>
<text x="216.2" y="99.2">26</text>
<text x="216.2" y="101.7">27</text>
<text x="219.3" y="97.9">OUTB7</text>
<text x="219.3" y="100.5">OUTR7</text>
<text x="233" y="100.5">OUTR11</text>
<text x="233.1" y="97.9">OUTB11</text>
<text x="241.3" y="101.7">30</text>
<text x="241.3" y="99.2">31</text>
<text x="241.3" y="96.6">32</text>
<text x="43.4" y="104.3">28</text>
<text x="46.5" y="103">OUTG7</text>
<text x="46.5" y="105.5">SOUT</text>
<text x="60.1" y="103">OUTG11</text>
<text x="63.4" y="105.5">GND</text>
<text x="68.6" y="104.3">29</text>
<text x="129.8" y="104.3">28</text>
<text x="132.9" y="103">OUTG7</text>
<text x="132.9" y="105.5">SOUT</text>
<text x="146.5" y="103">OUTG11</text>
<text x="149.8" y="105.5">GND</text>
<text x="154.9" y="104.3">29</text>
<text x="216.2" y="104.3">28</text>
<text x="219.3" y="103">OUTG7</text>
<text x="219.3" y="105.5">SOUT</text>
<text x="232.9" y="103">OUTG11</text>
<text x="236.1" y="105.5">GND</text>
<text x="241.3" y="104.3">29</text>
<text x="21.5" y="178.9">1</text>
<text x="21.5" y="181.5">2</text>
<text x="21.5" y="184">3</text>
<text x="21.5" y="186.6">4</text>
<text x="21.5" y="189.1">5</text>
<text x="21.5" y="191.6">6</text>
<text x="259.5" y="190.5">Created</text>
<text x="271.7" y="190.5">2026-11-12</text>
<text x="203.1" y="197.6">Schematic</text>
<text x="203.1" y="192.3">Project</text>
<text x="214.8" y="197.6">Schematic</text>
<text x="259.5" y="194.1">Updated</text>
<text x="259.5" y="197.6">Page name</text>
<text x="271.7" y="194.1">2026-11-21</text>
<text x="271.7" y="197.6">Driver</text>
<text x="203.1" y="201.1">Board</text>
<text x="214.8" y="201.1">IV-9 Driver</text>
<text x="259.5" y="201.1">Pages</text>
<text x="271.7" y="201.1">1 of 2</text>
<text x="203.1" y="205.9">Notes</text>
<text x="259.5" y="205.9">Rev. 1</text>
</g>
<g font-size="1.8" fill="#00f">
<text x="32.7" y="39">SHIFT</text>
<text x="32.9" y="41.6">STORE</text>
<text x="33.5" y="36.5">DATA</text>
<text x="74.8" y="39">BLANK</text>
<text x="119" y="39">SHIFT</text>
<text x="119.3" y="41.6">STORE</text>
<text x="161.2" y="39">BLANK</text>
<text x="205.4" y="39">SHIFT</text>
<text x="205.6" y="41.6">STORE</text>
<text x="247.5" y="39">BLANK</text>
<text x="33.6" y="44.1">H6_7</text>
<text x="33.6" y="46.6">H6_8</text>
<text x="76.1" y="46.6">H1_1</text>
<text x="76.1" y="44.1">H1_2</text>
<text x="162.4" y="46.6">H7_1</text>
<text x="162.4" y="44.1">H7_2</text>
<text x="248.8" y="46.6">H12_1</text>
<text x="248.8" y="44.1">H12_2</text>
<text x="33.6" y="49.2">H6_5</text>
<text x="33.6" y="51.7">H6_6</text>
<text x="76.1" y="51.7">H1_3</text>
<text x="76.1" y="49.2">H1_4</text>
<text x="162.4" y="51.7">H7_3</text>
<text x="162.4" y="49.2">H7_4</text>
<text x="248.8" y="51.7">H12_3</text>
<text x="248.8" y="49.2">H12_4</text>
<text x="33.6" y="59.3">H6_1</text>
<text x="33.6" y="54.3">H6_3</text>
<text x="33.6" y="56.8">H6_4</text>
<text x="76.1" y="56.8">H1_5</text>
<text x="76.1" y="54.3">H1_6</text>
<text x="76.1" y="59.3">H1_8</text>
<text x="162.4" y="56.8">H7_5</text>
<text x="162.4" y="54.3">H7_6</text>
<text x="162.4" y="59.3">H7_8</text>
<text x="248.8" y="56.8">H12_5</text>
<text x="248.8" y="54.3">H12_6</text>
<text x="248.8" y="59.3">H12_8</text>
<text x="33.6" y="64.4">H5_7</text>
<text x="33.6" y="61.9">H6_2</text>
<text x="76.1" y="61.9">H1_7</text>
<text x="76.1" y="64.4">H2_2</text>
<text x="118.9" y="64.4">H11_7</text>
<text x="162.4" y="61.9">H7_7</text>
<text x="162.4" y="64.4">H8_2</text>
<text x="205.3" y="64.4">H16_7</text>
<text x="248.8" y="61.9">H12_7</text>
<text x="248.8" y="64.4">H13_2</text>
<text x="33.6" y="69.5">H5_5</text>
<text x="33.6" y="67">H5_8</text>
<text x="76.1" y="67">H2_1</text>
<text x="76.1" y="69.5">H2_4</text>
<text x="118.9" y="69.5">H11_5</text>
<text x="118.9" y="67">H11_8</text>
<text x="162.4" y="67">H8_1</text>
<text x="162.4" y="69.5">H8_4</text>
<text x="205.3" y="69.5">H16_5</text>
<text x="205.3" y="67">H16_8</text>
<text x="248.8" y="67">H13_1</text>
<text x="248.8" y="69.5">H13_4</text>
<text x="33.6" y="74.6">H5_3</text>
<text x="33.6" y="77.1">H5_4</text>
<text x="33.6" y="72">H5_6</text>
<text x="76.1" y="72">H2_3</text>
<text x="76.1" y="77.1">H2_5</text>
<text x="76.1" y="74.6">H2_6</text>
<text x="118.9" y="74.6">H11_3</text>
<text x="118.9" y="77.1">H11_4</text>
<text x="118.9" y="72">H11_6</text>
<text x="162.4" y="72">H8_3</text>
<text x="162.4" y="77.1">H8_5</text>
<text x="162.4" y="74.6">H8_6</text>
<text x="205.3" y="74.6">H16_3</text>
<text x="205.3" y="77.1">H16_4</text>
<text x="205.3" y="72">H16_6</text>
<text x="248.8" y="72">H13_3</text>
<text x="248.8" y="77.1">H13_5</text>
<text x="248.8" y="74.6">H13_6</text>
<text x="33.6" y="79.7">H5_1</text>
<text x="33.6" y="82.2">H5_2</text>
<text x="76.1" y="82.2">H2_7</text>
<text x="76.1" y="79.7">H2_8</text>
<text x="118.9" y="79.7">H11_1</text>
<text x="118.9" y="82.2">H11_2</text>
<text x="162.4" y="82.2">H8_7</text>
<text x="162.4" y="79.7">H8_8</text>
<text x="205.3" y="79.7">H16_1</text>
<text x="205.3" y="82.2">H16_2</text>
<text x="248.8" y="82.2">H13_7</text>
<text x="248.8" y="79.7">H13_8</text>
<text x="33.6" y="89.8">H4_5</text>
<text x="33.6" y="84.7">H4_7</text>
<text x="33.6" y="87.3">H4_8</text>
<text x="76.1" y="87.3">H3_1</text>
<text x="76.1" y="84.7">H3_2</text>
<text x="76.1" y="89.8">H3_4</text>
<text x="118.9" y="89.8">H10_5</text>
<text x="118.9" y="84.7">H10_7</text>
<text x="118.9" y="87.3">H10_8</text>
<text x="162.4" y="87.3">H9_1</text>
<text x="162.4" y="84.7">H9_2</text>
<text x="162.4" y="89.8">H9_4</text>
<text x="205.3" y="89.8">H15_5</text>
<text x="205.3" y="84.7">H15_7</text>
<text x="205.3" y="87.3">H15_8</text>
<text x="248.8" y="87.3">H14_1</text>
<text x="248.8" y="84.7">H14_2</text>
<text x="248.8" y="89.8">H14_4</text>
<text x="33.6" y="94.9">H4_3</text>
<text x="33.6" y="92.4">H4_6</text>
<text x="76.1" y="92.4">H3_3</text>
<text x="76.1" y="94.9">H3_6</text>
<text x="118.9" y="94.9">H10_3</text>
<text x="118.9" y="92.4">H10_6</text>
<text x="162.4" y="92.4">H9_3</text>
<text x="162.4" y="94.9">H9_6</text>
<text x="205.3" y="94.9">H15_3</text>
<text x="205.3" y="92.4">H15_6</text>
<text x="248.8" y="92.4">H14_3</text>
<text x="248.8" y="94.9">H14_6</text>
<text x="33.6" y="100">H4_1</text>
<text x="33.6" y="97.4">H4_4</text>
<text x="76.1" y="97.4">H3_5</text>
<text x="76.1" y="100">H3_8</text>
<text x="118.9" y="100">H10_1</text>
<text x="118.9" y="97.4">H10_4</text>
<text x="162.4" y="97.4">H9_5</text>
<text x="162.4" y="100">H9_8</text>
<text x="205.3" y="100">H15_1</text>
<text x="205.3" y="97.4">H15_4</text>
<text x="248.8" y="97.4">H14_5</text>
<text x="248.8" y="100">H14_8</text>
<text x="33.6" y="102.5">H4_2</text>
<text x="76.1" y="102.5">H3_7</text>
<text x="118.9" y="102.5">H10_2</text>
<text x="162.4" y="102.5">H9_7</text>
<text x="205.3" y="102.5">H15_2</text>
<text x="248.8" y="102.5">H14_7</text>
<text x="7.5" y="183.8">STORE</text>
<text x="8.1" y="181.3">DATA</text>
<text x="7.3" y="186.3">SHIFT</text>
<text x="7.8" y="188.9">BLANK</text>
<text x="36.7" y="187.9">100nF</text>
<text x="45.6" y="187.9">100nF</text>
<text x="54.5" y="187.9">100nF</text>
</g>
<g font-size="1.6" fill="#000080">
<text x="45.6" y="109.2">U1</text>
<text x="132" y="109.2">U2</text>
<text x="218.3" y="109.2">U3</text>
</g>
</svg>
